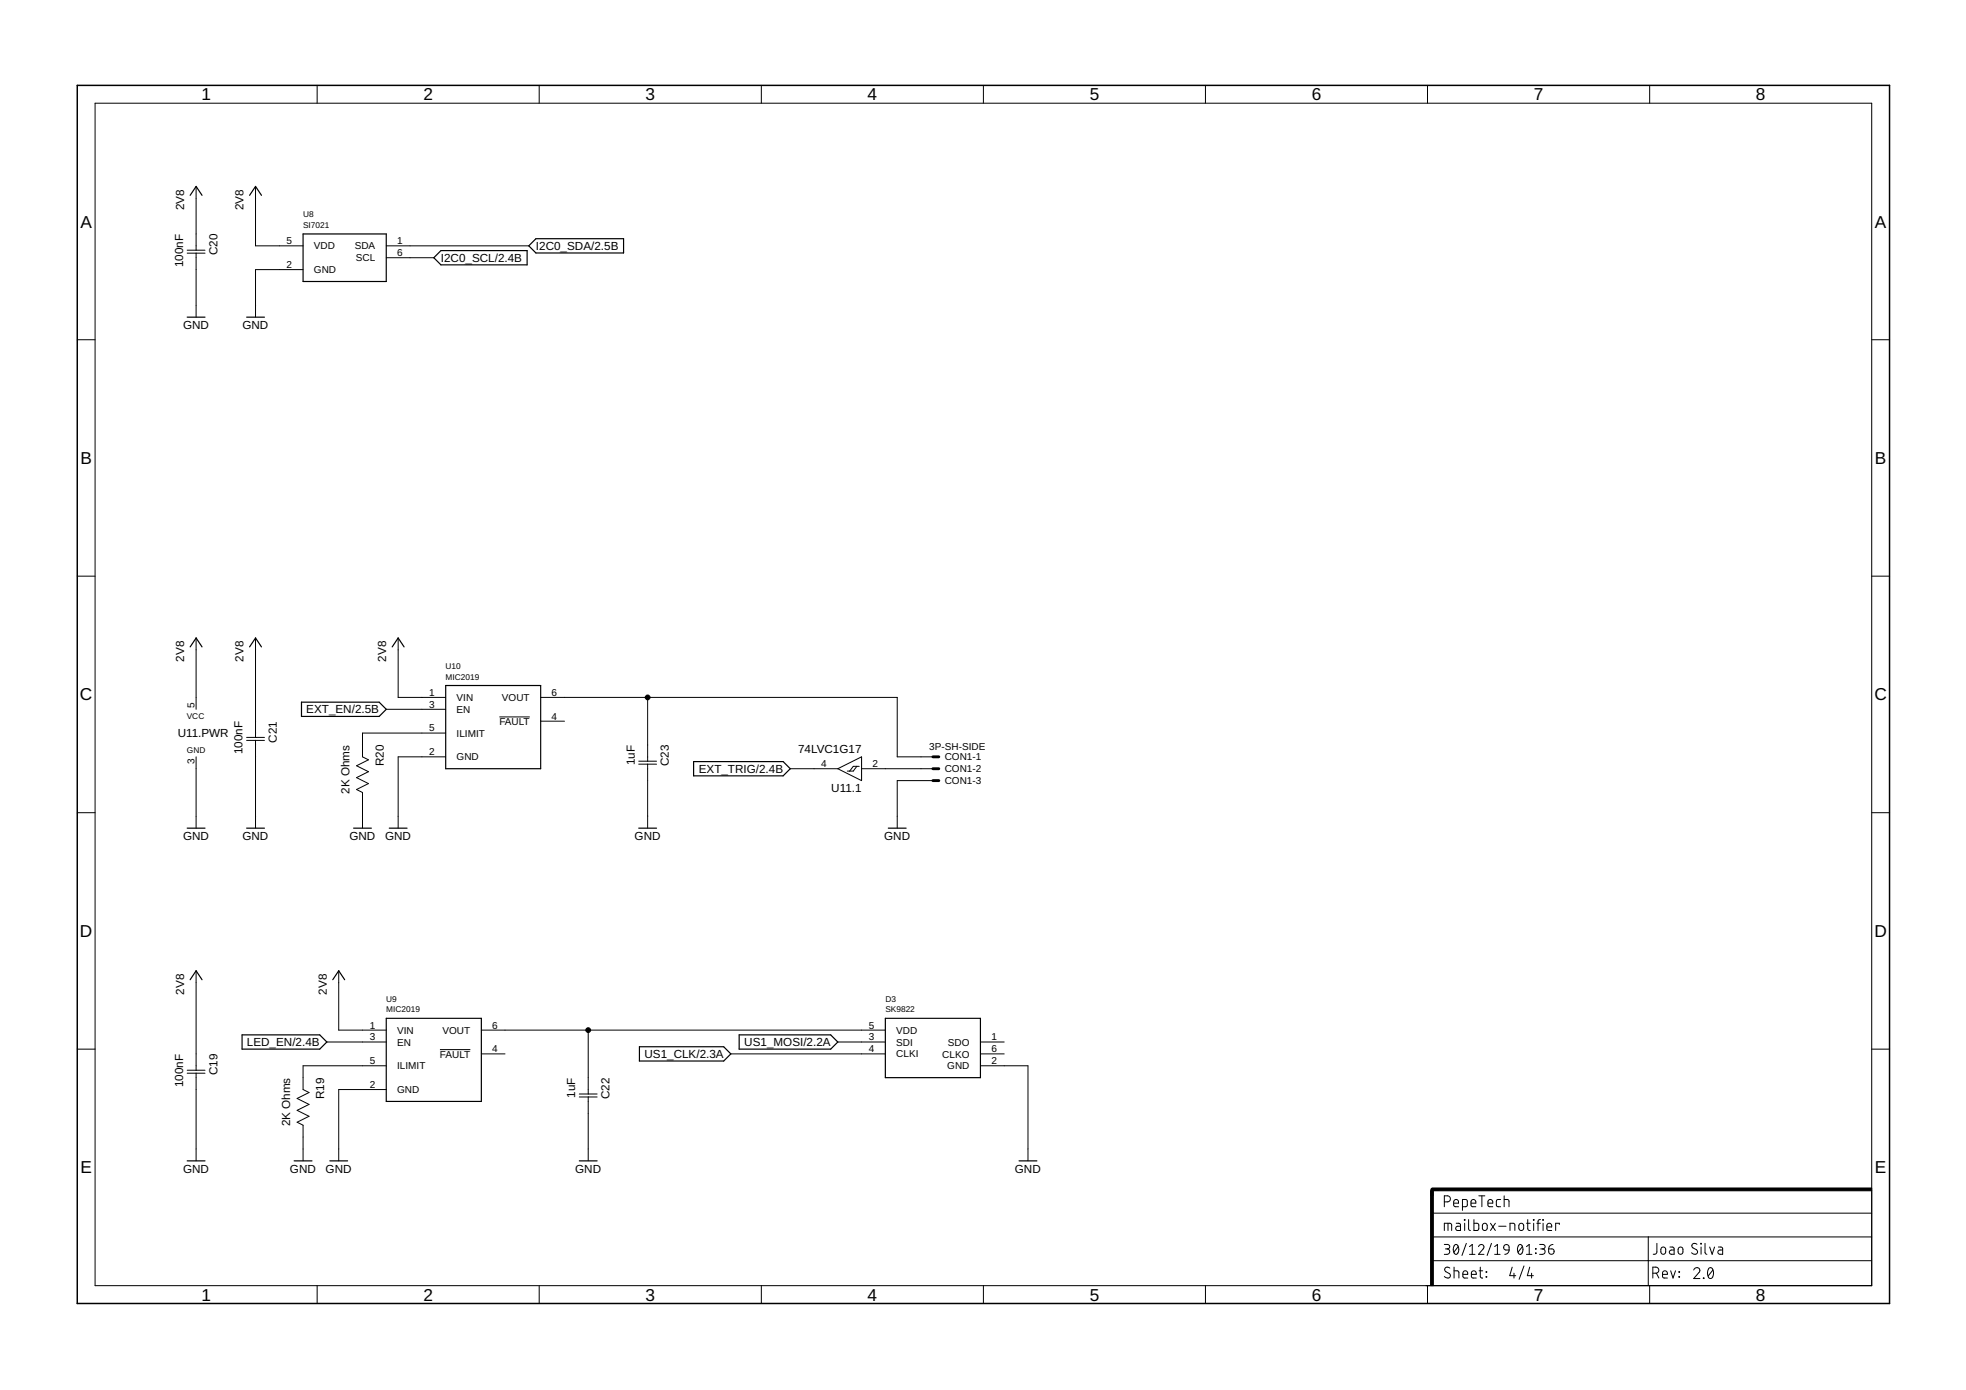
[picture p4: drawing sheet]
<svg xmlns="http://www.w3.org/2000/svg" width="420mm" height="297mm" viewBox="0 0 420 297" stroke-linecap="round" stroke-linejoin="round" font-family="sans-serif">
<g fill="none" stroke="#000" stroke-width=".21">
<path d="M67.8 18.2v3.9M115.2 18.2v3.9M162.7 18.2v3.9M210.2 18.2v3.9M257.6 18.2v3.9M305.1 18.2v3.9M352.6 18.2v3.9M20.3 22.1h379.7v252.6h-379.7zM41.9 39.8v13.7M54.6 39.8v12.7h10.2M40 53.5h3.8M40 54.1h3.8"/>
<path d="M41.9 54.1v13.7M64.8 57.6h-10.2v10.2M82.5 55.1h10.2M82.5 52.5h30.5M16.5 72.6h3.8M400 72.6h3.8M16.5 123.1h3.8M41.9 136.3v15.3M54.6 136.3v21.3M85.1 136.3v12.7h10.1M400 123.1h3.8M52.7 157.6h3.8"/>
<path d="M52.7 158.2h3.8M54.6 158.2v18.8M82.5 151.6h12.7M95.2 156.7h-17.7v5l1.2 .7-2.5 1.2 2.5 1.3-2.5 1.3 2.5 1.2-2.5 1.3 1.3 .7v7.6M106.7 153.2h6.5M115.5 149h76.2v12.7h7.7M115.5 154.1h5.1M138.4 149v13.7M16.5 173.7h3.8M41.9 161.7v15.3M95.2 161.7h-10.1v15.3M136.5 162.7h3.8"/>
<path d="M136.5 163.3h3.8M138.4 163.3v13.7M168.9 164.3h10.1M179 164.3l5.1-2.6v5.1zM183.1 163.8l-.7 1h-1.3M183.6 163.8h-1.2l-.8 1M184.1 164.3h15.3M199.4 166.8h-7.7v10.2M400 173.7h3.8M41.9 207.5v21.2M72.4 207.5v12.6h10.1M16.5 224.2h3.8"/>
<path d="M40 228.7h3.8M40 229.3h3.8M41.9 229.3v18.8M69.8 222.7h12.7M82.5 232.8h-10.1v15.3M82.5 227.8h-17.7v5l1.2 .7-2.5 1.2 2.5 1.3-2.5 1.3 2.5 1.2-2.5 1.3 1.3 .7v7.6M94 224.3h6.5M102.9 220.1h86.3M102.9 225.2h5M123.8 233.8h3.8M123.8 234.4h3.8M125.7 220.1v13.7"/>
<path d="M125.7 234.4v13.7M156.2 225.2h33M179 222.7h10.2M209.5 225.2h5.1M209.5 222.7h5.1M209.5 227.8h10.2v20.3M400 224.2h3.8M306 259.2h94M308.7 256.8h.6a.65 .65 0 0 0 .7-.6 .65 .65 0 0 0-.7-.7h-.6v2.4M310.7 257.1h1a.55 .55 0 0 0-.4-.8 .55 .55 0 0 0-.6 .5l.1 1 .9 .1M312.5 257.9h.9l.2-.3v-1l-.2-.3h-.9v2.4M314.4 257.1h1a.55 .55 0 0 0-.3-.8 .55 .55 0 0 0-.7 .5l.1 1 .9 .1"/>
<path d="M316 255.5h1.3M316.7 255.5v2.4M318 257.1h1a.55 .55 0 0 0-.3-.8 .55 .55 0 0 0-.7 .5l.1 1 .9 .1M320.7 256.3h-.7l-.2 .4 .1 1.1 .8 .1M321.5 256.3l.9 .1 .1 1.5M321.5 255.5v2.4M67.8 274.7v3.9M115.2 274.7v3.9M162.7 274.7v3.9M210.2 274.7v3.9M257.6 274.7v3.9M305.1 274.7v3.9"/>
<path d="M306 269.4h94M306 264.3h94M308.7 263v-1.6l1.4 .1 .1 1.5M308.7 265.9h.7a.48 .48 0 0 1 .4 .5 .48 .48 0 0 1-.4 .5h-.5M309.2 266.9a.58 .58 0 0 1 .6 .6 .58 .58 0 0 1-.6 .6h-.5M309.5 261.4v1.6M309.8 271a.58 .58 0 0 0-.8-.1 .58 .58 0 0 0 0 .9l.7 .3a.54 .54 0 0 1 .2 .8 .54 .54 0 0 1-.7 .2l-.5-.3M310.7 271.6l1 .1 .1 1.4M310.7 270.8v2.3M310.9 266.1l.1-.1a.88 .88 0 0 1 .7 1.3v.2a.51 .51 0 0 1-.5 .6 .51 .51 0 0 1-.5-.6l-.1-.8zM311.2 261.4h.7l.2 .2v1.4h-.5a.46 .46 0 0 1-.5-.5 .46 .46 0 0 1 .5-.5h.5M311.6 266.4l-.9 1.2"/>
<path d="M312.6 272.3h1.1a.54 .54 0 0 0-.4-.7 .54 .54 0 0 0-.7 .5l.2 .9 .9 .1M312.9 260.6l.2 .2zM313 261.4v1.6M313.4 265.7l-1 2.6M313.9 260.6v2.1l.3 .3M314 268.1h1.2M314 266.4l.6-.5v2.2M314.5 272.3h1a.54 .54 0 0 0-.4-.7 .54 .54 0 0 0-.6 .5l.1 .9 .9 .1M315 260.6v2.4l.8-.1 .2-.3v-1l-.2-.2h-.8M316 266.4a.58 .58 0 0 1 .8-.4 .58 .58 0 0 1 .2 .9l-1 1.2h1.1M316.1 271.6h.8M316.4 270.8v2.1l.5 .2"/>
<path d="M317.1 261.5l.3-.1a.92 .92 0 0 1 .2 1.5l-.4 .1a.92 .92 0 0 1-.1-1.5zM317.6 271.8l.1 .1zM317.6 272.8l.1 .1zM318.5 261.4l1.1 1.6M318.7 265.7l-.9 2.6M319.4 268.1h1.2M319.4 266.4l.6-.5v2.2M319.6 261.4l-1.1 1.6M320.3 262h1.6M321.5 266.1l.3-.1 .6 .1 .1 1-1-.1-.1-.4zM322.5 267.1l-.3 .7-.6 .3M322.7 263v-1.6l.9 .1 .1 1.5"/>
<path d="M323.2 270.8l-.6 1.8h1.3M323.6 272.1v1M324.6 266.1l.1-.1a.88 .88 0 0 1 .8 1.3l-.1 .2a.51 .51 0 0 1-.5 .6 .51 .51 0 0 1-.5-.6l-.1-.8zM324.7 261.6l.5-.2a.92 .92 0 0 1 .2 1.5l-.4 .1-.3-.2-.1-.4zM325.4 266.4l-1 1.2M325.7 270.5l-1 2.9M326.2 268.1h1.2M326.2 266.4l.6-.5v2.2M326.2 261.4h.8M326.5 260.6v2l.1 .2 .4 .2M326.9 270.8l-.5 1.8h1.3M327.3 272.1v1"/>
<path d="M327.7 260.6l.1 .2zM327.8 261.4v1.6M328.2 266.8l.1 .1zM328.2 267.8l.1 .1zM328.4 261.4h.8M329 265.9h.7a.48 .48 0 0 1 .5 .5 .48 .48 0 0 1-.5 .5h-.4M329.2 260.6l-.5 .3v2.1M329.6 266.9a.58 .58 0 0 1 .6 .6 .58 .58 0 0 1-.6 .6h-.6M329.7 260.6l.1 .2zM329.8 261.4v1.6M330.6 262.2h1a.55 .55 0 0 0-.3-.8 .55 .55 0 0 0-.7 .5l.1 .9 .9 .2M331 266.9h.7a.59 .59 0 0 1 .4 .6 .59 .59 0 0 1-.6 .6 .59 .59 0 0 1-.5-.6z"/>
<path d="M331.9 265.9l-.7 .3-.2 .7M333.2 261.7v-.3h-.7v1.6M352.3 264.3v10.3M352.6 274.7v3.9M353.2 272.1h.7a.65 .65 0 0 0 .6-.7 .65 .65 0 0 0-.6-.6h-.7v2.3M354 272.1l.5 1M354.1 265.7v2l-.2 .2-.6 .1M355.1 266.7l.5-.2a.92 .92 0 0 1 .1 1.5h-.3l-.3-.1-.2-.4zM355.3 272.3h1a.54 .54 0 0 0-.3-.7 .54 .54 0 0 0-.7 .5l.1 .9 .9 .1M356.9 266.5h.6l.3 .2v1.3h-.6a.46 .46 0 0 1-.5-.4 .46 .46 0 0 1 .5-.5h.6M357 271.6l.5 1.5 .6-1.5M358.8 266.7l.4-.2a.92 .92 0 0 1 .2 1.5h-.3l-.4-.3z"/>
<path d="M358.8 272.8l.1 .1zM358.8 271.8l.1 .1zM362 271.4a.65 .65 0 0 1 .9-.5 .65 .65 0 0 1 .2 1l-1.1 1.3h1.3M362.7 265.9a.58 .58 0 0 0-.9-.1 .58 .58 0 0 0 0 .9l.7 .4a.59 .59 0 0 1 .1 .8 .59 .59 0 0 1-.9 0l-.2-.2M363.5 265.7l.1 .1zM363.5 266.5v1.5M364 273.1l.2 .1zM364.4 265.7v2l.1 .2 .3 .1M365.3 271a.66 .66 0 0 1 .7 .1 .66 .66 0 0 1 .2 .7 .99 .99 0 0 1-.8 1.4 1.66 1.66 0 0 1-.1-2.2zM365.4 266.5l.5 1.5 .5-1.5M366.1 271.4l-1.1 1.3M367.2 266.5h.7l.2 .2 .1 1.3h-.6a.46 .46 0 0 1-.5-.4 .46 .46 0 0 1 .5-.5h.6"/>
</g>
<g fill="none" stroke="#000" stroke-width=".25">
<path d="M40.6 41.7l1.3-1.9 1.3 1.9M53.3 41.7l1.3-1.9 1.3 1.9M64.8 50h17.7v10.2h-17.7zM92.7 55.1l1.5-1.5h18.4v3h-18.4zM113 52.5l1.5-1.5h18.8v3.1h-18.8zM40 67.8h3.8M52.7 67.8h3.8M40.6 138.2l1.3-1.9 1.3 1.9M53.3 138.2l1.3-1.9 1.3 1.9M83.8 138.2l1.3-1.9 1.3 1.9M64.4 150.1h16.6l1.5 1.5-1.5 1.5h-16.6zM95.2 146.5h20.3v17.8h-20.3z"/>
<path d="M40 177h3.8M52.7 177h3.8M75.6 177h3.8M83.2 177h3.8M136.5 177h3.8M148.2 162.8h19.2l1.5 1.5-1.5 1.5h-19.2zM189.8 177h3.9M40.6 209.4l1.3-1.9 1.3 1.9M71.1 209.4l1.3-1.9 1.3 1.9M82.5 217.6h20.4v17.8h-20.4zM189.2 217.6h20.3v12.7h-20.3zM51.7 221.1h16.6l1.5 1.6-1.5 1.5h-16.6z"/>
<path d="M136.7 223.7h18l1.5 1.5-1.5 1.5h-18zM158 221.1h19.5l1.5 1.6-1.5 1.5h-19.5zM40 248.1h3.8M62.9 248.1h3.8M70.5 248.1h3.8M123.8 248.1h3.8M217.8 248.1h3.8"/>
</g>
<path d="M199.4 161.7h1.2M199.4 164.3h1.2M199.4 166.8h1.2M307.3 254.2h-1.3v1.2" fill="none" stroke="#000" stroke-width=".61"/>
<path d="M16.5 18.2h387.3v260.4h-387.3z" fill="none" stroke="#000" stroke-width=".32"/>
<path d="M305.7 254.4h.6v20.3h-.6zM306 253.9h94v.6h-94z" fill="#000" stroke="#000" stroke-width=".21"/>
<g fill="#000" stroke="#000" stroke-width=".21">
<circle cx="138.4" cy="149" r=".51"/>
<circle cx="125.7" cy="220.1" r=".51"/>
</g>
<g font-size="3.7">
<text x="43" y="21.4">1</text>
<text x="90.5" y="21.4">2</text>
<text x="138" y="21.4">3</text>
<text x="185.4" y="21.4">4</text>
<text x="232.9" y="21.4">5</text>
<text x="280.3" y="21.4">6</text>
<text x="327.8" y="21.4">7</text>
<text x="375.3" y="21.4">8</text>
<text x="17.2" y="48.6">A</text>
<text x="400.7" y="48.6">A</text>
<text x="17.2" y="99.2">B</text>
<text x="400.7" y="99.2">B</text>
<text x="17.1" y="149.7">C</text>
<text x="400.6" y="149.7">C</text>
<text x="17.1" y="200.2">D</text>
<text x="400.6" y="200.2">D</text>
<text x="17.2" y="250.8">E</text>
<text x="400.7" y="250.8">E</text>
<text x="43" y="277.9">1</text>
<text x="90.5" y="277.9">2</text>
<text x="138" y="277.9">3</text>
<text x="185.4" y="277.9">4</text>
<text x="232.9" y="277.9">5</text>
<text x="280.3" y="277.9">6</text>
<text x="327.8" y="277.9">7</text>
<text x="375.3" y="277.9">8</text>
</g>
<g font-size="2.5">
<text x="39.4" y="44.9" transform="rotate(-90 39.4 44.9)">2V8</text>
<text x="52.1" y="44.9" transform="rotate(-90 52.1 44.9)">2V8</text>
<text x="114.5" y="53.4">I2C0_SDA/2.5B</text>
<text x="39.1" y="57.1" transform="rotate(-90 39.1 57.1)">100nF</text>
<text x="46.5" y="54.6" transform="rotate(-90 46.5 54.6)">C20</text>
<text x="94.2" y="56">I2C0_SCL/2.4B</text>
<text x="39.1" y="70.3">GND</text>
<text x="51.8" y="70.3">GND</text>
<text x="39.4" y="141.4" transform="rotate(-90 39.4 141.4)">2V8</text>
<text x="52.1" y="141.4" transform="rotate(-90 52.1 141.4)">2V8</text>
<text x="82.5" y="141.4" transform="rotate(-90 82.5 141.4)">2V8</text>
<text x="65.5" y="152.5">EXT_EN/2.5B</text>
<text x="38" y="157.4">U11.PWR</text>
<text x="51.8" y="161.2" transform="rotate(-90 51.8 161.2)">100nF</text>
<text x="59.2" y="158.7" transform="rotate(-90 59.2 158.7)">C21</text>
<text x="170.6" y="161">74LVC1G17</text>
<text x="82" y="163.8" transform="rotate(-90 82 163.8)">R20</text>
<text x="135.6" y="163.5" transform="rotate(-90 135.6 163.5)">1uF</text>
<text x="143" y="163.8" transform="rotate(-90 143 163.8)">C23</text>
<text x="149.3" y="165.2">EXT_TRIG/2.4B</text>
<text x="74.7" y="169.6" transform="rotate(-90 74.7 169.6)">2K Ohms</text>
<text x="177.7" y="169.4">U11.1</text>
<text x="39.1" y="179.5">GND</text>
<text x="51.8" y="179.5">GND</text>
<text x="74.7" y="179.5">GND</text>
<text x="82.3" y="179.5">GND</text>
<text x="135.6" y="179.5">GND</text>
<text x="189" y="179.5">GND</text>
<text x="39.4" y="212.5" transform="rotate(-90 39.4 212.5)">2V8</text>
<text x="69.8" y="212.5" transform="rotate(-90 69.8 212.5)">2V8</text>
<text x="52.8" y="223.6">LED_EN/2.4B</text>
<text x="137.7" y="226.1">US1_CLK/2.3A</text>
<text x="159.1" y="223.6">US1_MOSI/2.2A</text>
<text x="39.1" y="232.3" transform="rotate(-90 39.1 232.3)">100nF</text>
<text x="46.5" y="229.8" transform="rotate(-90 46.5 229.8)">C19</text>
<text x="69.3" y="234.9" transform="rotate(-90 69.3 234.9)">R19</text>
<text x="122.9" y="234.6" transform="rotate(-90 122.9 234.6)">1uF</text>
<text x="130.3" y="234.9" transform="rotate(-90 130.3 234.9)">C22</text>
<text x="62" y="240.7" transform="rotate(-90 62 240.7)">2K Ohms</text>
<text x="39.1" y="250.6">GND</text>
<text x="62" y="250.6">GND</text>
<text x="69.6" y="250.6">GND</text>
<text x="122.9" y="250.6">GND</text>
<text x="216.9" y="250.6">GND</text>
</g>
<g font-size="2.1">
<text x="61.2" y="52.2">5</text>
<text x="67.1" y="53.3">VDD</text>
<text x="75.8" y="53.3">SDA</text>
<text x="84.9" y="52.2">1</text>
<text x="61.2" y="57.3">2</text>
<text x="67.1" y="58.4">GND</text>
<text x="76.1" y="55.8">SCL</text>
<text x="84.9" y="54.7">6</text>
<text x="91.7" y="148.7">1</text>
<text x="97.6" y="149.8">VIN</text>
<text x="107.3" y="149.8">VOUT</text>
<text x="117.9" y="148.7">6</text>
<text x="41.6" y="151.2" transform="rotate(-90 41.6 151.2)">5</text>
<text x="91.7" y="151.2">3</text>
<text x="97.6" y="152.3">EN</text>
<text x="106.7" y="154.9">FAULT</text>
<text x="117.9" y="153.8">4</text>
<text x="91.7" y="161.4">2</text>
<text x="91.7" y="156.3">5</text>
<text x="97.6" y="157.4">ILIMIT</text>
<text x="198.6" y="160.3">3P-SH-SIDE</text>
<text x="41.6" y="163.3" transform="rotate(-90 41.6 163.3)">3</text>
<text x="97.6" y="162.5">GND</text>
<text x="175.5" y="163.9">4</text>
<text x="186.5" y="163.9">2</text>
<text x="201.9" y="162.5">CON1-1</text>
<text x="201.9" y="165">CON1-2</text>
<text x="201.9" y="167.6">CON1-3</text>
<text x="79" y="219.8">1</text>
<text x="84.9" y="220.9">VIN</text>
<text x="94.6" y="220.9">VOUT</text>
<text x="105.2" y="219.8">6</text>
<text x="185.7" y="219.8">5</text>
<text x="191.5" y="220.9">VDD</text>
<text x="79" y="222.3">3</text>
<text x="79" y="227.4">5</text>
<text x="84.9" y="223.4">EN</text>
<text x="94" y="226">FAULT</text>
<text x="105.2" y="224.9">4</text>
<text x="185.7" y="224.9">4</text>
<text x="185.7" y="222.3">3</text>
<text x="191.5" y="226">CLKI</text>
<text x="191.5" y="223.4">SDI</text>
<text x="201.4" y="226">CLKO</text>
<text x="202.6" y="223.4">SDO</text>
<text x="211.9" y="222.3">1</text>
<text x="211.9" y="224.9">6</text>
<text x="211.9" y="227.4">2</text>
<text x="79" y="232.5">2</text>
<text x="84.9" y="233.6">GND</text>
<text x="84.9" y="228.5">ILIMIT</text>
<text x="202.4" y="228.5">GND</text>
</g>
<g font-size="1.8">
<text x="64.8" y="46.4">U8</text>
<text x="64.8" y="48.7">SI7021</text>
<text x="95.2" y="142.9">U10</text>
<text x="95.2" y="145.2">MIC2019</text>
<text x="39.9" y="153.6">VCC</text>
<text x="39.9" y="161">GND</text>
<text x="82.5" y="214">U9</text>
<text x="189.2" y="214">D3</text>
<text x="82.5" y="216.3">MIC2019</text>
<text x="189.2" y="216.3">SK9822</text>
</g>
</svg>
